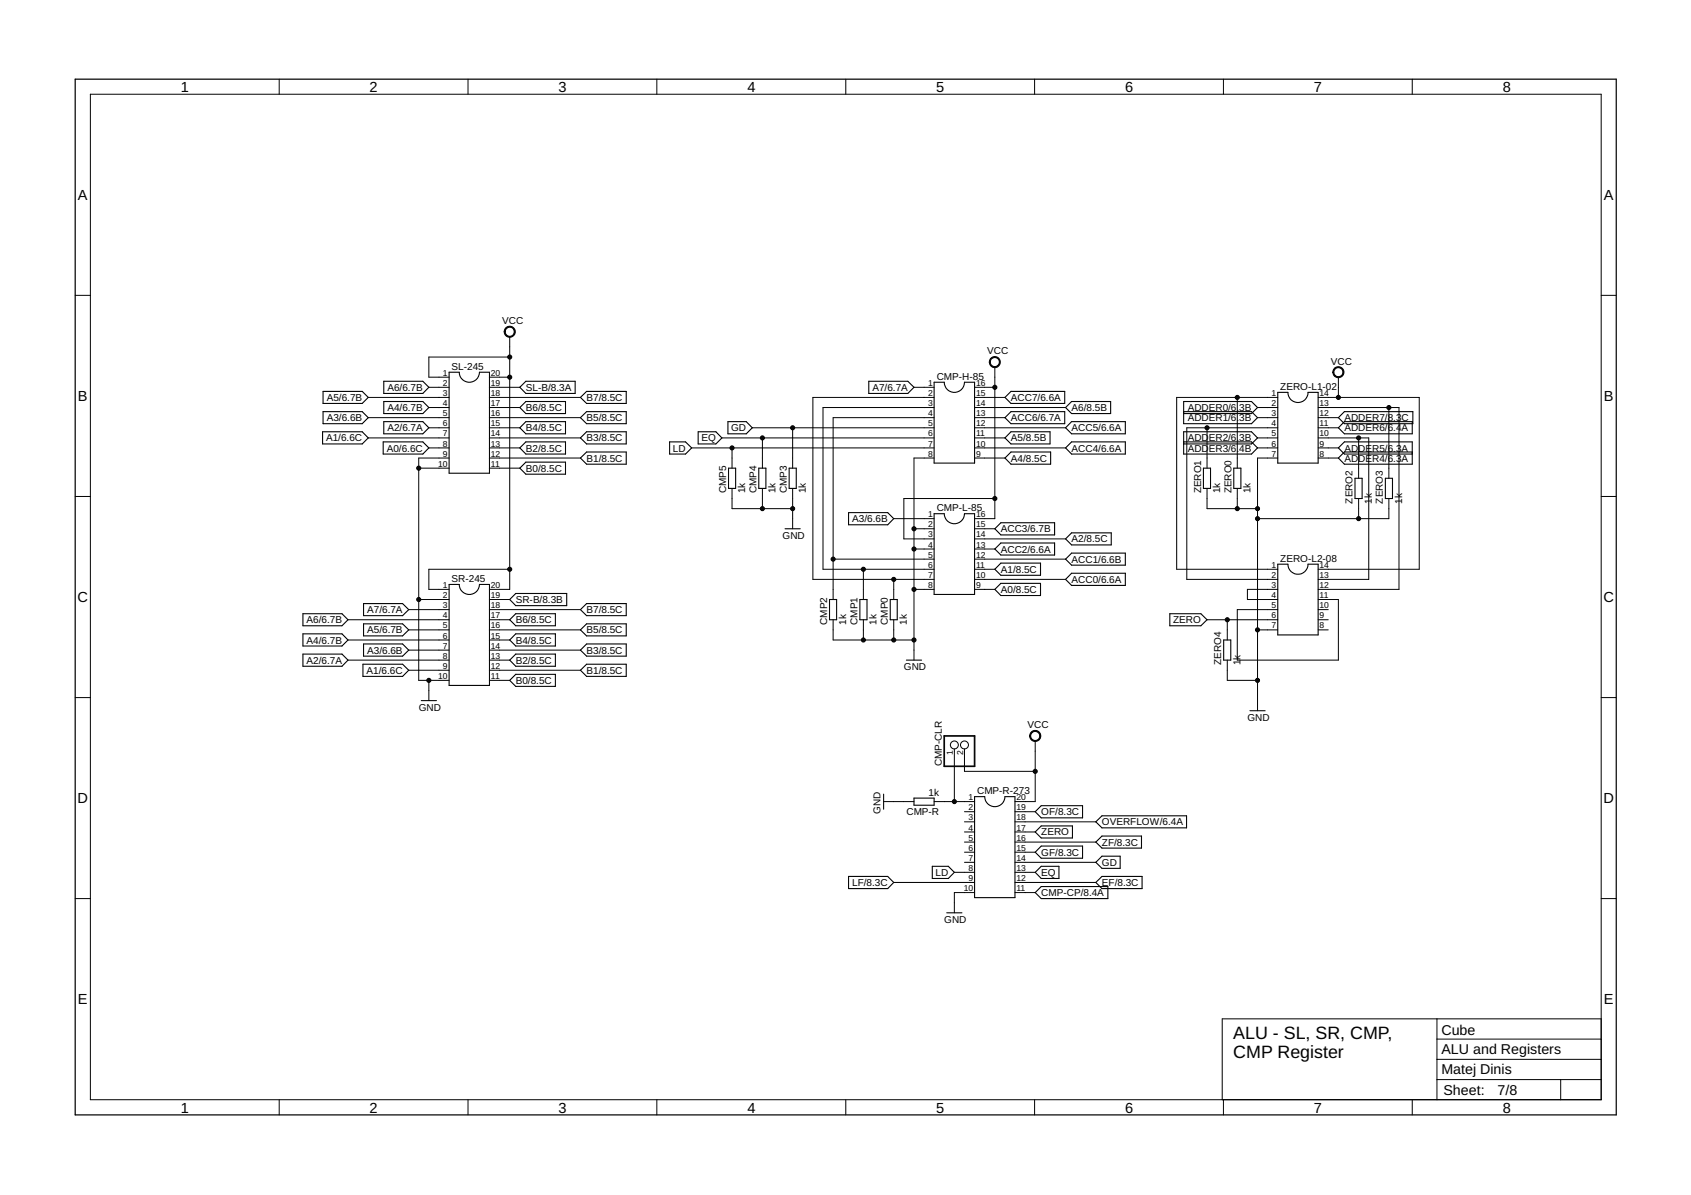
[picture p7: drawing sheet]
<svg xmlns="http://www.w3.org/2000/svg" width="297mm" height="210mm" viewBox="0 0 297 210" stroke-linecap="round" stroke-linejoin="round" font-family="sans-serif">
<g fill="none" stroke="#000" stroke-width=".19">
<path d="M56.7 75.8h6.9l1.1 1.1-1.1 1.1h-6.9zM56.7 72.3h6.9l1.1 1.1-1.1 1h-6.9zM56.7 68.7h6.9l1.1 1.1-1.1 1.1h-6.9zM67.3 77.6h7l1 1.1-1 1.1h-7zM67.4 67h6.9l1 1-1 1.1h-6.9zM67.4 70.5h6.9l1 1.1-1 1h-6.9zM67.4 74.1h6.9l1 1-1 1.1h-6.9zM78.9 65.4h1.8a1.78 1.78 0 0 0 1.7 1.8 1.78 1.78 0 0 0 1.8-1.8h1.8v17.7h-7.1zM91.3 68l1.1-1h8.6v2.1h-8.6zM91.3 78.7l1.1-1.1h6.9v2.2h-6.9zM92.4 70.5h6.9v2.1h-6.9l-1.1-1zM92.4 74.1h6.9v2.1h-6.9l-1.1-1.1z"/>
<path d="M102 76.9l1-1.1h7v2.2h-7zM102 73.4l1-1.1h7v2.1h-7zM102 69.8l1-1.1h7v2.2h-7zM117.6 77.6h2.8l1.1 1.1-1.1 1.1h-2.8zM122.6 75.8h3.2l1 1.1-1 1.1h-3.2zM127.9 74.1h3.2l1 1-1 1.1h-3.2zM152.6 67h6.9l1 1-1 1.1h-6.9zM164.1 67.1h1.8a1.78 1.78 0 0 0 1.7 1.8 1.78 1.78 0 0 0 1.8-1.8h1.8v14.2h-7.1zM176.5 73.4l1.1-1.1h9.4v2.1h-9.4zM177.6 75.8h6.8v2.2h-6.8l-1.1-1.1zM177.6 68.7h9.4v2.2h-9.4l-1.1-1.1zM187.2 71.6l1-1.1h6.9v2.1h-6.9z"/>
<path d="M187.2 78.7l1-1.1h9.5v2.2h-9.5zM188.2 74.1h9.5v2.1h-9.5l-1-1.1zM207.9 72.3h11.9l1.1 1.1-1.1 1h-11.9v-3.9h11.9l1.1 1.1-1.1 1h-11.9M207.9 77.6h11.9l1.1 1.1-1.1 1.1h-11.9v-4h11.9l1.1 1.1-1.1 1.1h-11.9M224.5 68.9h1.7a1.77 1.77 0 0 0 1.8 1.8 1.77 1.77 0 0 0 1.8-1.8h1.7v12.4h-7zM235.1 73.4l1.1-1.1h12v2.1h-12zM236.2 74.1h11.9v2.1h-11.9l-1.1-1.1zM248.1 79.4h-11.9l-1.1 1.1 1.1 1h11.9v-3.9h-11.9l-1.1 1.1 1.1 1.1h11.9M92.4 81.2h6.9v2.1h-6.9l-1.1-1.1zM102 80.5l1-1.1h7v2.1h-7zM128 82.2h1.2v3.6h-1.2zM133.3 82.2h1.2v3.6h-1.2z"/>
<path d="M137.9 92.9h2.7M138.6 82.2h1.3v3.6h-1.3zM149.1 90h6.8l1.1 1.1-1.1 1.1h-6.8zM164.1 90.2h1.8a1.78 1.78 0 0 0 1.7 1.8 1.78 1.78 0 0 0 1.8-1.8h1.8v14.2h-7.1zM174.8 96.4l1-1h9.5v2.1h-9.5zM174.8 92.9l1-1.1h9.5v2.2h-9.5zM175.8 98.9h7v2.1h-7l-1-1zM176.5 80.5l1.1-1.1h7v2.1h-7zM187.2 94.7l1-1.1h7v2.1h-7zM187.2 98.2l1-1h9.5v2.1h-9.5zM211.4 82.2h1.2v3.6h-1.2zM216.7 82.2h1.3v3.6h-1.3z"/>
<path d="M224.5 99.1h1.7a1.77 1.77 0 0 0 1.8 1.8 1.77 1.77 0 0 0 1.8-1.8h1.7v12.4h-7zM238 84h1.3v3.6h-1.3zM243.4 84h1.2v3.6h-1.2zM53.2 107.8h6.9l1 1.1-1 1h-6.9zM53.2 111.3h6.9l1 1.1-1 1.1h-6.9zM53.2 114.9h6.9l1 1.1-1 1h-6.9zM63.8 116.7h6.9l1.1 1-1.1 1.1h-6.9zM63.9 113.1h6.8l1.1 1.1-1.1 1.1h-6.8zM63.9 106h6.8l1.1 1.1-1.1 1h-6.8zM63.9 109.6h6.8l1.1 1-1.1 1.1h-6.8zM78.9 102.7h1.8a1.78 1.78 0 0 0 1.7 1.7 1.78 1.78 0 0 0 1.8-1.7h1.8v17.7h-7.1zM89.5 108.9l1.1-1.1h7v2.1h-7z"/>
<path d="M89.5 116l1.1-1.1h7v2.1h-7zM89.5 119.5l1.1-1.1h7v2.2h-7zM89.5 105.3l1.1-1.1h8.9v2.2h-8.9zM90.6 111.3h7v2.2h-7l-1.1-1.1zM102 117.7l1-1h7v2.1h-7zM102 114.2l1-1.1h7v2.2h-7zM102 110.6l1-1h7v2.1h-7zM102 107.1l1-1.1h7v2.1h-7zM145.7 105.3h1.3v3.6h-1.3zM151 105.3h1.3v3.6h-1.3zM156.4 105.3h1.2v3.6h-1.2zM159.2 116h2.7"/>
<path d="M175.8 102.5h7v2.1h-7l-1-1.1zM188.2 100.7h9.5v2.1h-9.5l-1-1zM205.5 107.8h5.4l1.1 1.1-1.1 1h-5.4zM214.9 112.4h1.3v3.6h-1.3zM74 123.1h2.7M155.2 139.5v2.6M171.2 139.9h1.8a1.78 1.78 0 0 0 1.8 1.8 1.78 1.78 0 0 0 1.7-1.8h1.8v17.8h-7.1zM219.6 124.8h2.6M149.1 153.9h6.8l1.1 1.1-1.1 1.1h-6.8zM160.5 140.2h3.6v1.2h-3.6zM163.8 152.2h2.8l1 1-1 1.1h-2.8zM181.8 153.2l1.1-1h3.1v2.1h-3.1z"/>
<path d="M181.8 146.1l1.1-1h5.5v2.1h-5.5zM181.8 142.6l1.1-1.1h7.3v2.2h-7.3zM181.8 156.8l1.1-1.1h11.7v2.1h-11.7zM182.9 148.6h7.3v2.1h-7.3l-1.1-1zM192.5 151.5l1.1-1.1h3.2v2.1h-3.2zM192.5 155l1.1-1.1h7v2.2h-7zM192.5 147.9l1.1-1h6.9v2.1h-6.9zM192.5 144.4l1.1-1.1h14.8v2.1h-14.8zM166.3 160.3h2.7"/>
</g>
<g fill="none" stroke="#000" stroke-width=".18">
<path d="M15.9 16.6h265.4v176.6h-265.4zM49 13.9v2.7M82.2 13.9v2.7M115.4 13.9v2.7M148.6 13.9v2.7M181.7 13.9v2.7M214.9 13.9v2.7M248.1 13.9v2.7M13.2 51.9h2.7M89.5 59.2v44.3h-3.5M281.3 51.9h2.6M64.7 69.8h14.2"/>
<path d="M64.7 73.4h14.2M64.7 76.9h14.2M75.3 68h3.6M75.3 71.6h3.6M75.3 75.1h3.6M75.3 78.7h3.6M86 66.3h3.5M86 68h5.3M86 69.8h16M86 71.6h5.3M86 73.4h16M86 75.1h5.3"/>
<path d="M86 76.9h16M86 78.7h5.3M89.5 62.7h-14.2v3.6h3.6M121.5 78.7h42.6M126.8 76.9h37.3M128.6 78.7v3.5M132.1 75.1h32M133.9 76.9v5.3M139.2 75.1v7.1M160.5 68h3.6M164.1 69.8h-21.3v32h21.3M164.1 71.6h-19.5v28.4h19.5"/>
<path d="M164.1 73.4h-17.8v31.9M171.2 68h3.6M171.2 69.8h5.3M171.2 71.6h16M171.2 73.4h5.3M171.2 75.1h16M171.2 76.9h5.3M171.2 78.7h16M174.8 64.5v26.6h-3.6M212 75.1v7.1M217.3 69.8v12.4M220.9 71.6h3.6"/>
<path d="M220.9 73.4h3.6M220.9 76.9h3.6M220.9 78.7h3.6M224.5 69.8h-17.8v30.2h17.8M224.5 75.1h-16v26.7h16M231.5 69.8h17.8v30.2h-17.8M231.5 71.6h14.2v31.9h-14.2M231.5 73.4h3.6M231.5 75.1h3.6M231.5 76.9h8.9v24.9h-8.9M231.5 78.7h3.6M235.1 66.3v3.5"/>
<path d="M238.7 76.9v7.1M244 71.6v12.4M13.2 87.2h2.7M73.6 82.2h5.3M78.9 80.5h-5.3v39h5.3M86 80.5h16M86 82.2h5.3M89.5 100h-14.2v3.5h3.6M128.6 85.8v3.5h10.6M133.9 85.8v3.5M139.2 85.8v7.1M146.3 98.2h17.8"/>
<path d="M151.7 100v5.3M157 91.1h7.1M160.5 92.9h3.6M160.5 96.4h3.6M164.1 80.5h-3.6v35.5M171.2 80.5h5.3M171.2 92.9h3.6M171.2 94.7h16M171.2 96.4h3.6M171.2 98.2h16M171.2 100h3.6M174.8 87.6h-16v7.1h5.3"/>
<path d="M212 85.8v3.5h8.9M217.3 85.8v3.5M224.5 80.5h-3.6v44.3M231.5 80.5h3.6M238.7 87.6v3.5M244 87.6v3.5h-23.1M281.3 87.2h2.6M61.1 108.9h17.8M61.1 112.4h17.8M61.1 116h17.8M71.8 107.1h7.1M71.8 110.6h7.1"/>
<path d="M71.8 114.2h7.1M71.8 117.7h7.1M73.6 105.3h5.3M75.3 119.5v3.6M86 105.3h3.5M86 107.1h16M86 108.9h3.5M86 110.6h16M86 112.4h3.5M86 114.2h16M86 116h3.5M86 117.7h16"/>
<path d="M86 119.5h3.5M146.3 108.9v3.5h14.2M151.7 108.9v3.5M157 101.8v3.5M157 108.9v3.5M160.5 103.5h3.6M171.2 103.5h3.6M171.2 101.8h16M212 108.9h12.5M215.6 116v3.5h5.3M215.6 108.9v3.5M220.9 110.6h3.6"/>
<path d="M224.5 103.5h-5.4v1.8h5.4M231.5 105.3h3.6v10.7h-17.8v-8.9h7.2M231.5 107.1h1.8M231.5 108.9h1.8M231.5 110.6h1.8M13.2 122.5h2.7M167.6 131.6v9.2M169.4 131.6v3.9h12.4M181.8 130.2v10.6h-3.5M281.3 122.5h2.6M13.2 157.8h2.7M155.2 140.8h5.3"/>
<path d="M157 155h14.2M164.1 140.8h7.1M167.6 153.2h3.6M169.4 142.6h1.8M169.4 144.4h1.8M169.4 146.1h1.8M169.4 147.9h1.8M169.4 149.7h1.8M169.4 151.5h1.8M171.2 156.8h-3.6v3.5M178.3 142.6h3.5M178.3 144.4h14.2"/>
<path d="M178.3 146.1h3.5M178.3 147.9h14.2M178.3 149.7h3.5M178.3 151.5h14.2M178.3 153.2h3.5M178.3 155h14.2M178.3 156.8h3.5M281.3 157.8h2.6M252.4 179v14.2M281.3 179h-66.6v14.2M49 193.2v2.6M82.2 193.2v2.6"/>
<path d="M115.4 193.2v2.6M148.6 193.2v2.6M181.7 193.2v2.6M214.9 193.2v2.6M248.1 193.2v2.6M252.4 189.6h28.9M252.4 186.1h28.9M252.4 182.5h28.9M274.2 189.6v3.6"/>
<circle cx="167.6" cy="130.9" r=".7"/>
<circle cx="169.4" cy="130.9" r=".7"/>
</g>
<path d="M13.2 13.9h270.7v181.9h-270.7z" fill="none" stroke="#000" stroke-width=".21"/>
<g fill="#000" stroke="#000" stroke-width=".18">
<path d="M88.9 57.5a.98 .98 0 0 1 1.5 .3 .98 .98 0 0 1-.6 1.4 .98 .98 0 0 1-1.2-.9h.1a.8 .8 0 0 1 1.1-.8 .8 .8 0 0 1 .3 1.3 .8 .8 0 0 1-1.3-.3l-.1-.2h-.1z" fill-rule="evenodd"/>
<path d="M174.1 62.8a.97 .97 0 0 1 1.5 .4 .97 .97 0 0 1-.6 1.3 .97 .97 0 0 1-1.2-.9h.1a.8 .8 0 0 1 1.2-.8 .8 .8 0 0 1 .2 1.4 .8 .8 0 0 1-1.3-.4l-.1-.2h-.1v-.3z" fill-rule="evenodd"/>
<path d="M234.5 64.6a.98 .98 0 0 1 1.5 .3 .98 .98 0 0 1-.7 1.4 .98 .98 0 0 1-1.2-.9h.2a.8 .8 0 0 1 1.1-.8 .8 .8 0 0 1 .2 1.3 .8 .8 0 0 1-1.3-.3v-.2h-.2l.1-.3z" fill-rule="evenodd"/>
<path d="M181.2 128.5a.98 .98 0 0 1 1.5 .3 .98 .98 0 0 1-.6 1.4 .98 .98 0 0 1-1.2-.9h.1a.8 .8 0 0 1 1.1-.8 .8 .8 0 0 1 .3 1.3 .8 .8 0 0 1-1.3-.3l-.1-.2h-.1z" fill-rule="evenodd"/>
<circle cx="89.5" cy="62.7" r=".36"/>
<circle cx="89.5" cy="66.3" r=".36"/>
<circle cx="128.6" cy="78.7" r=".36"/>
<circle cx="133.9" cy="76.9" r=".36"/>
<circle cx="139.2" cy="75.1" r=".36"/>
<circle cx="174.8" cy="68" r=".36"/>
<circle cx="212" cy="75.1" r=".36"/>
<circle cx="217.3" cy="69.8" r=".36"/>
<circle cx="235.1" cy="69.8" r=".36"/>
<circle cx="238.7" cy="76.9" r=".36"/>
<circle cx="244" cy="71.6" r=".36"/>
<circle cx="73.6" cy="82.2" r=".36"/>
<circle cx="89.5" cy="100" r=".36"/>
<circle cx="133.9" cy="89.3" r=".36"/>
<circle cx="139.2" cy="89.3" r=".36"/>
<circle cx="146.3" cy="98.2" r=".36"/>
<circle cx="151.7" cy="100" r=".36"/>
<circle cx="160.5" cy="96.4" r=".36"/>
<circle cx="160.5" cy="92.9" r=".36"/>
<circle cx="174.8" cy="87.6" r=".36"/>
<circle cx="217.3" cy="89.3" r=".36"/>
<circle cx="220.9" cy="91.1" r=".36"/>
<circle cx="220.9" cy="89.3" r=".36"/>
<circle cx="238.7" cy="91.1" r=".36"/>
<circle cx="73.6" cy="105.3" r=".36"/>
<circle cx="75.3" cy="119.5" r=".36"/>
<circle cx="151.7" cy="112.4" r=".36"/>
<circle cx="157" cy="112.4" r=".36"/>
<circle cx="157" cy="101.8" r=".36"/>
<circle cx="160.5" cy="103.5" r=".36"/>
<circle cx="160.5" cy="112.4" r=".36"/>
<circle cx="215.6" cy="108.9" r=".36"/>
<circle cx="220.9" cy="119.5" r=".36"/>
<circle cx="220.9" cy="110.6" r=".36"/>
<circle cx="181.8" cy="135.5" r=".36"/>
<circle cx="167.6" cy="140.8" r=".36"/>
</g>
<path d="M165.9 129.3h5.3v5.3h-5.3z" fill="none" stroke="#000" stroke-width=".3"/>
<g font-size="3.1">
<text x="216.6" y="182.6">ALU - SL, SR, CMP,</text>
<text x="216.6" y="185.9">CMP Register</text>
</g>
<g font-size="2.6">
<text x="31.8" y="16.1">1</text>
<text x="64.9" y="16.1">2</text>
<text x="98.1" y="16.1">3</text>
<text x="131.3" y="16.1">4</text>
<text x="164.4" y="16.1">5</text>
<text x="197.6" y="16.1">6</text>
<text x="230.8" y="16.1">7</text>
<text x="264" y="16.1">8</text>
<text x="13.7" y="35.1">A</text>
<text x="281.7" y="35.1">A</text>
<text x="13.7" y="70.5">B</text>
<text x="281.7" y="70.5">B</text>
<text x="13.6" y="105.8">C</text>
<text x="281.7" y="105.8">C</text>
<text x="13.6" y="141.1">D</text>
<text x="281.7" y="141.1">D</text>
<text x="13.7" y="176.4">E</text>
<text x="281.7" y="176.4">E</text>
<text x="31.8" y="195.4">1</text>
<text x="64.9" y="195.4">2</text>
<text x="98.1" y="195.4">3</text>
<text x="131.3" y="195.4">4</text>
<text x="164.4" y="195.4">5</text>
<text x="197.6" y="195.4">6</text>
<text x="230.8" y="195.4">7</text>
<text x="264" y="195.4">8</text>
</g>
<g font-size="2.5">
<text x="253.2" y="185.2">ALU and Registers</text>
<text x="253.2" y="181.8">Cube</text>
<text x="253.2" y="188.7">Matej Dinis</text>
<text x="253.6" y="192.4">Sheet:</text>
<text x="263.1" y="192.3">7/8</text>
</g>
<g font-size="1.8">
<text x="88.2" y="56.9">VCC</text>
<text x="79.3" y="64.9">SL-245</text>
<text x="173.4" y="62.3">VCC</text>
<text x="233.8" y="64">VCC</text>
<text x="57.4" y="70.4">A5/6.7B</text>
<text x="68" y="68.7">A6/6.7B</text>
<text x="92.4" y="68.7">SL-B/8.3A</text>
<text x="103" y="70.4">B7/8.5C</text>
<text x="153.3" y="68.7">A7/6.7A</text>
<text x="164.5" y="66.7">CMP-H-85</text>
<text x="177.6" y="70.4">ACC7/6.6A</text>
<text x="224.9" y="68.5">ZERO-L1-02</text>
<text x="57.3" y="77.5">A1/6.6C</text>
<text x="57.4" y="74">A3/6.6B</text>
<text x="68" y="72.2">A4/6.7B</text>
<text x="68" y="75.8">A2/6.7A</text>
<text x="92.4" y="72.2">B6/8.5C</text>
<text x="92.4" y="75.8">B4/8.5C</text>
<text x="103" y="77.5">B3/8.5C</text>
<text x="103" y="74">B5/8.5C</text>
<text x="123.2" y="77.5">EQ</text>
<text x="128.4" y="75.8">GD</text>
<text x="177.6" y="77.5">A5/8.5B</text>
<text x="177.6" y="74">ACC6/6.7A</text>
<text x="188.2" y="72.2">A6/8.5B</text>
<text x="188.2" y="75.8">ACC5/6.6A</text>
<text x="208.6" y="72.2">ADDER0/6.</text>
<text x="208.6" y="74">ADDER1/6.</text>
<text x="208.6" y="77.5">ADD</text>
<text x="212.3" y="77.5">ER2/6.</text>
<text x="217.7" y="72.2">3B</text>
<text x="217.7" y="74">3B</text>
<text x="217.7" y="77.5">3B</text>
<text x="236.2" y="75.8">ADDER6/6.4</text>
<text x="236.2" y="74">ADDER7/8.3</text>
<text x="246.2" y="75.8">A</text>
<text x="246.2" y="74">C</text>
<text x="67.9" y="79.3">A0/6.6C</text>
<text x="92.4" y="79.3">B2/8.5C</text>
<text x="92.4" y="82.9">B0/8.5C</text>
<text x="103" y="81.1">B1/8.5C</text>
<text x="118.2" y="79.3">LD</text>
<text x="177.6" y="81.1">A4/8.5C</text>
<text x="188.2" y="79.3">ACC4/6.6A</text>
<text x="208.6" y="79.3">ADD</text>
<text x="212.3" y="79.3">ER3/6.</text>
<text x="217.7" y="79.3">4B</text>
<text x="236.2" y="79.3">ADDER5/6.3</text>
<text x="236.2" y="81.1">ADDER4/6.3</text>
<text x="246.2" y="79.3">A</text>
<text x="246.2" y="81.1">A</text>
<text x="127.5" y="86.7" transform="rotate(-90 127.5 86.7)">CMP5</text>
<text x="130.9" y="86.7" transform="rotate(-90 130.9 86.7)">1k</text>
<text x="132.9" y="86.7" transform="rotate(-90 132.9 86.7)">CMP4</text>
<text x="136.2" y="86.7" transform="rotate(-90 136.2 86.7)">1k</text>
<text x="138.2" y="86.7" transform="rotate(-90 138.2 86.7)">CMP3</text>
<text x="141.5" y="86.7" transform="rotate(-90 141.5 86.7)">1k</text>
<text x="164.5" y="89.8">CMP-L-85</text>
<text x="211" y="86.7" transform="rotate(-90 211 86.7)">ZERO1</text>
<text x="214.3" y="86.7" transform="rotate(-90 214.3 86.7)">1k</text>
<text x="216.3" y="86.7" transform="rotate(-90 216.3 86.7)">ZERO0</text>
<text x="219.7" y="86.7" transform="rotate(-90 219.7 86.7)">1k</text>
<text x="237.6" y="88.4" transform="rotate(-90 237.6 88.4)">ZERO2</text>
<text x="241" y="88.4" transform="rotate(-90 241 88.4)">1k</text>
<text x="242.9" y="88.4" transform="rotate(-90 242.9 88.4)">ZERO3</text>
<text x="246.3" y="88.4" transform="rotate(-90 246.3 88.4)">1k</text>
<text x="137.5" y="94.7">GND</text>
<text x="149.7" y="91.7">A3/6.6B</text>
<text x="175.8" y="93.5">ACC3/6.7B</text>
<text x="188.2" y="95.3">A2/8.5C</text>
<text x="175.8" y="100.6">A1/8.5C</text>
<text x="175.8" y="97.1">ACC2/6.6A</text>
<text x="188.2" y="98.8">ACC1/6.6B</text>
<text x="224.9" y="98.7">ZERO-L2-08</text>
<text x="64.5" y="107.7">A7/6.7A</text>
<text x="79.3" y="102.2">SR-245</text>
<text x="90.6" y="105.9">SR-B/8.3B</text>
<text x="103" y="107.7">B7/8.5C</text>
<text x="175.8" y="104.2">A0/8.5C</text>
<text x="188.2" y="102.4">ACC0/6.6A</text>
<text x="53.8" y="109.5">A6/6.7B</text>
<text x="53.8" y="113">A4/6.7B</text>
<text x="64.5" y="111.3">A5/6.7B</text>
<text x="90.6" y="109.5">B6/8.5C</text>
<text x="90.6" y="113">B4/8.5C</text>
<text x="103" y="111.3">B5/8.5C</text>
<text x="145.3" y="109.7" transform="rotate(-90 145.3 109.7)">CMP2</text>
<text x="148.7" y="109.7" transform="rotate(-90 148.7 109.7)">1k</text>
<text x="150.6" y="109.7" transform="rotate(-90 150.6 109.7)">CMP1</text>
<text x="154" y="109.7" transform="rotate(-90 154 109.7)">1k</text>
<text x="155.9" y="109.7" transform="rotate(-90 155.9 109.7)">CMP0</text>
<text x="159.3" y="109.7" transform="rotate(-90 159.3 109.7)">1k</text>
<text x="206.1" y="109.5">ZERO</text>
<text x="53.8" y="116.6">A2/6.7A</text>
<text x="64.4" y="118.4">A1/6.6C</text>
<text x="64.5" y="114.8">A3/6.6B</text>
<text x="90.6" y="116.6">B2/8.5C</text>
<text x="103" y="118.4">B1/8.5C</text>
<text x="103" y="114.8">B3/8.5C</text>
<text x="158.8" y="117.7">GND</text>
<text x="214.5" y="116.8" transform="rotate(-90 214.5 116.8)">ZERO4</text>
<text x="217.9" y="116.8" transform="rotate(-90 217.9 116.8)">1</text>
<text x="217.9" y="115.9" transform="rotate(-90 217.9 115.9)">k</text>
<text x="73.6" y="124.8">GND</text>
<text x="90.6" y="120.1">B0/8.5C</text>
<text x="180.5" y="127.9">VCC</text>
<text x="219.1" y="126.6">GND</text>
<text x="165.4" y="134.6" transform="rotate(-90 165.4 134.6)">CMP-CLR</text>
<text x="154.7" y="143" transform="rotate(-90 154.7 143)">GND</text>
<text x="159.2" y="143.1">CMP-R</text>
<text x="163.1" y="139.8">1k</text>
<text x="171.6" y="139.5">CMP-R-273</text>
<text x="182.9" y="143.2">OF/8.3C</text>
<text x="182.9" y="146.8">ZERO</text>
<text x="193.6" y="148.5">ZF/8.3C</text>
<text x="193.6" y="145">OVERFLOW/6.4A</text>
<text x="149.7" y="155.6">LF/8.3C</text>
<text x="164.3" y="153.9">LD</text>
<text x="182.9" y="153.9">EQ</text>
<text x="182.9" y="150.3">GF/8.3C</text>
<text x="193.6" y="152.1">GD</text>
<text x="193.6" y="155.6">EF/8.3C</text>
<text x="182.9" y="157.4">CMP-CP/8.4A</text>
<text x="165.9" y="162.1">GND</text>
</g>
<g font-size="1.5">
<text x="77.8" y="66">1</text>
<text x="77.8" y="67.8">2</text>
<text x="77.8" y="69.6">3</text>
<text x="77.8" y="71.3">4</text>
<text x="86.2" y="71.3">17</text>
<text x="86.2" y="69.6">18</text>
<text x="86.2" y="67.8">19</text>
<text x="86.2" y="66">20</text>
<text x="163" y="67.8">1</text>
<text x="163" y="69.6">2</text>
<text x="163" y="71.3">3</text>
<text x="171.4" y="71.3">14</text>
<text x="171.4" y="69.6">15</text>
<text x="171.4" y="67.8">16</text>
<text x="223.4" y="69.6">1</text>
<text x="223.4" y="71.3">2</text>
<text x="231.8" y="71.3">13</text>
<text x="231.8" y="69.6">14</text>
<text x="77.8" y="73.1">5</text>
<text x="77.8" y="74.9">6</text>
<text x="77.8" y="76.7">7</text>
<text x="86.2" y="76.7">14</text>
<text x="86.2" y="74.9">15</text>
<text x="86.2" y="73.1">16</text>
<text x="163" y="73.1">4</text>
<text x="163" y="74.9">5</text>
<text x="163" y="76.7">6</text>
<text x="171.4" y="76.7">11</text>
<text x="171.4" y="74.9">12</text>
<text x="171.4" y="73.1">13</text>
<text x="223.4" y="73.1">3</text>
<text x="223.4" y="74.9">4</text>
<text x="223.4" y="76.7">5</text>
<text x="231.8" y="76.7">10</text>
<text x="231.8" y="74.9">11</text>
<text x="231.8" y="73.1">12</text>
<text x="77" y="82">10</text>
<text x="77.8" y="78.4">8</text>
<text x="77.8" y="80.2">9</text>
<text x="86.2" y="82">11</text>
<text x="86.2" y="80.2">12</text>
<text x="86.2" y="78.4">13</text>
<text x="163" y="78.4">7</text>
<text x="163" y="80.2">8</text>
<text x="171.4" y="80.2">9</text>
<text x="171.4" y="78.4">10</text>
<text x="223.4" y="78.4">6</text>
<text x="223.4" y="80.2">7</text>
<text x="231.8" y="80.2">8</text>
<text x="231.8" y="78.4">9</text>
<text x="163" y="90.9">1</text>
<text x="163" y="92.6">2</text>
<text x="163" y="94.4">3</text>
<text x="171.4" y="94.4">14</text>
<text x="171.4" y="92.6">15</text>
<text x="171.4" y="90.9">16</text>
<text x="163" y="96.2">4</text>
<text x="163" y="98">5</text>
<text x="163" y="99.7">6</text>
<text x="163" y="101.5">7</text>
<text x="171.4" y="101.5">10</text>
<text x="171.4" y="99.7">11</text>
<text x="171.4" y="98">12</text>
<text x="171.4" y="96.2">13</text>
<text x="223.4" y="99.7">1</text>
<text x="223.4" y="101.5">2</text>
<text x="231.8" y="101.5">13</text>
<text x="231.8" y="99.7">14</text>
<text x="77.8" y="103.3">1</text>
<text x="77.8" y="105.1">2</text>
<text x="77.8" y="106.8">3</text>
<text x="86.2" y="106.8">18</text>
<text x="86.2" y="105.1">19</text>
<text x="86.2" y="103.3">20</text>
<text x="163" y="103.3">8</text>
<text x="171.4" y="103.3">9</text>
<text x="223.4" y="103.3">3</text>
<text x="223.4" y="105.1">4</text>
<text x="223.4" y="106.8">5</text>
<text x="231.8" y="106.8">10</text>
<text x="231.8" y="105.1">11</text>
<text x="231.8" y="103.3">12</text>
<text x="77.8" y="108.6">4</text>
<text x="77.8" y="110.4">5</text>
<text x="77.8" y="112.2">6</text>
<text x="77.8" y="113.9">7</text>
<text x="86.2" y="113.9">14</text>
<text x="86.2" y="112.2">15</text>
<text x="86.2" y="110.4">16</text>
<text x="86.2" y="108.6">17</text>
<text x="223.4" y="108.6">6</text>
<text x="223.4" y="110.4">7</text>
<text x="231.8" y="110.4">8</text>
<text x="231.8" y="108.6">9</text>
<text x="77" y="119.3">10</text>
<text x="77.8" y="115.7">8</text>
<text x="77.8" y="117.5">9</text>
<text x="86.2" y="119.3">11</text>
<text x="86.2" y="117.5">12</text>
<text x="86.2" y="115.7">13</text>
<text x="167.4" y="132.6" transform="rotate(-90 167.4 132.6)">1</text>
<text x="169.2" y="132.6" transform="rotate(-90 169.2 132.6)">2</text>
<text x="170.1" y="140.6">1</text>
<text x="170.1" y="142.3">2</text>
<text x="178.5" y="142.3">19</text>
<text x="178.5" y="140.6">20</text>
<text x="170.1" y="144.1">3</text>
<text x="170.1" y="145.9">4</text>
<text x="170.1" y="147.7">5</text>
<text x="170.1" y="149.4">6</text>
<text x="178.5" y="149.4">15</text>
<text x="178.5" y="147.7">16</text>
<text x="178.5" y="145.9">17</text>
<text x="178.5" y="144.1">18</text>
<text x="170.1" y="151.2">7</text>
<text x="170.1" y="153">8</text>
<text x="170.1" y="154.8">9</text>
<text x="178.5" y="154.8">12</text>
<text x="178.5" y="153">13</text>
<text x="178.5" y="151.2">14</text>
<text x="169.3" y="156.5">10</text>
<text x="178.5" y="156.5">11</text>
</g>
</svg>
